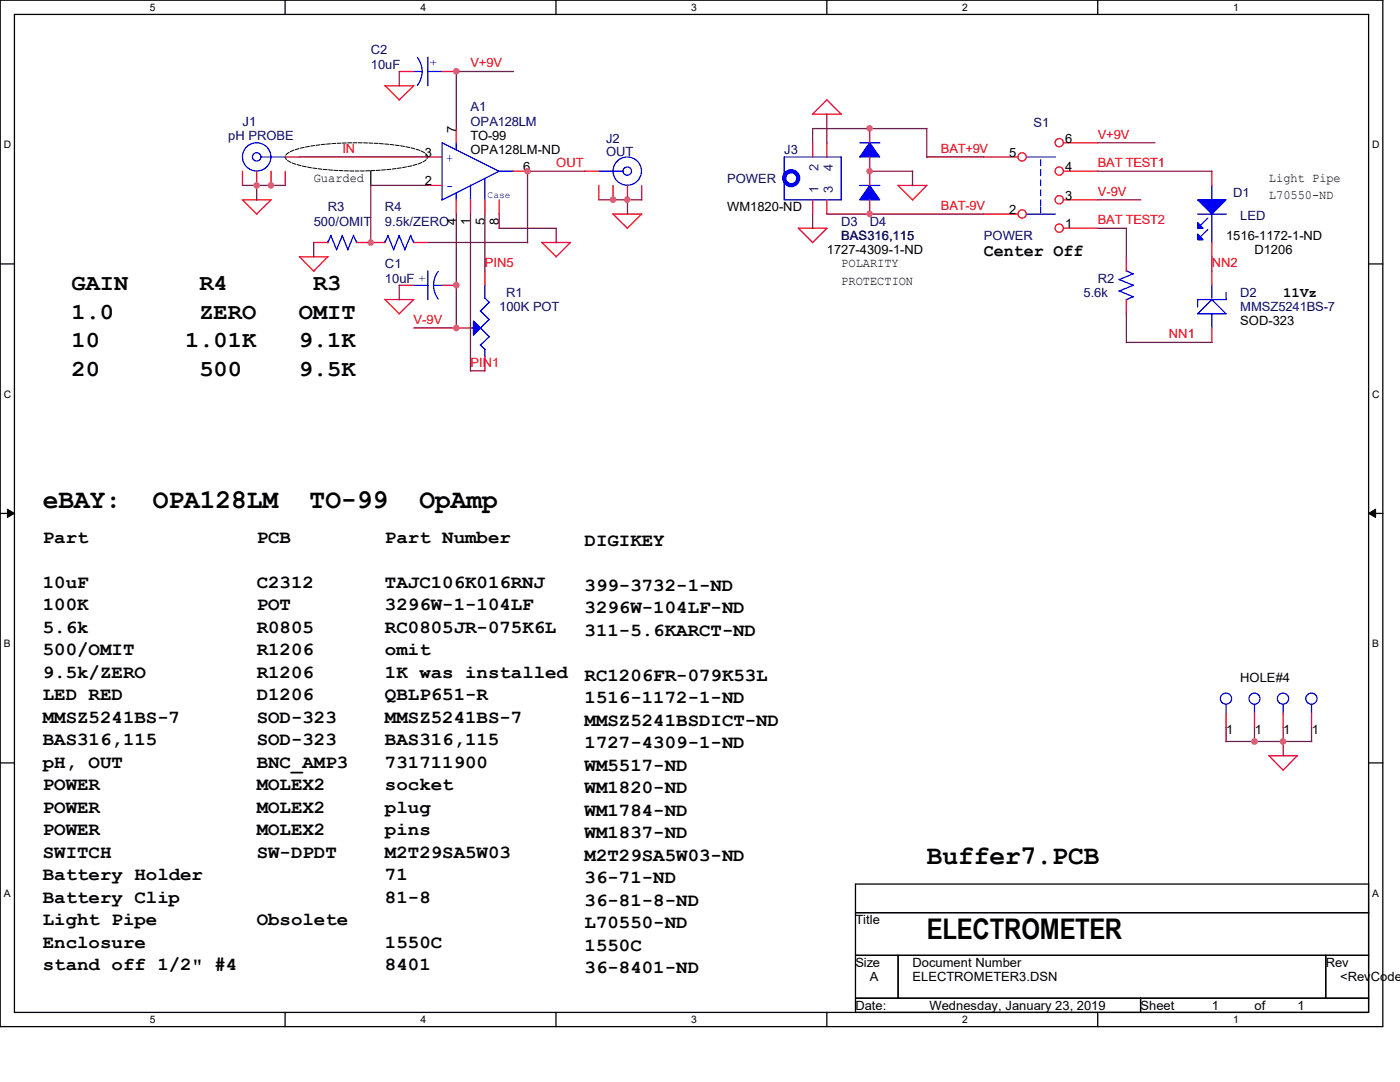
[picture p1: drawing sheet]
<svg xmlns="http://www.w3.org/2000/svg" width="279mm" height="216mm" viewBox="0 0 279 216" stroke-linecap="round" stroke-linejoin="round" font-family="sans-serif">
<path d="M0 0h276v204.9h-276zM2.9 2.9h270.2v199.1h-270.2z" fill="none" stroke="#000" stroke-width=".25"/>
<g fill="#fff">
<path d="M29.9 .3h1.1v2.3h-1.1z"/>
<path d="M29.9 202.3h1.1v2.3h-1.1z"/>
</g>
<path d="M56.9 0v2.9M56.9 202v2.9" fill="none" stroke="#000" stroke-width=".25"/>
<g fill="#fff">
<path d="M83.9 .3h1.1v2.3h-1.1z"/>
<path d="M83.9 202.3h1.1v2.3h-1.1z"/>
</g>
<path d="M111 0v2.9M111 202v2.9" fill="none" stroke="#000" stroke-width=".25"/>
<g fill="#fff">
<path d="M138 .3h1.1v2.3h-1.1z"/>
<path d="M138 202.3h1.1v2.3h-1.1z"/>
</g>
<path d="M165 0v2.9M165 202v2.9" fill="none" stroke="#000" stroke-width=".25"/>
<g fill="#fff">
<path d="M192 .3h1.1v2.3h-1.1z"/>
<path d="M192 202.3h1.1v2.3h-1.1z"/>
</g>
<path d="M219.1 0v2.9M219.1 202v2.9" fill="none" stroke="#000" stroke-width=".25"/>
<g fill="#fff">
<path d="M246.1 .3h1.1v2.3h-1.1z"/>
<path d="M246.1 202.3h1.1v2.3h-1.1z"/>
<path d="M.8 27.8h1.4v2.2h-1.4z"/>
<path d="M273.9 27.8h1.4v2.2h-1.4z"/>
<path d="M.8 77.6h1.4v2.2h-1.4z"/>
<path d="M273.9 77.6h1.4v2.2h-1.4z"/>
</g>
<path d="M0 52.7h2.9M273.1 52.7h2.9" fill="none" stroke="#000" stroke-width=".25"/>
<g fill="#fff">
<path d="M.8 127.3h1.3v2.3h-1.3z"/>
<path d="M273.9 127.3h1.3v2.3h-1.3z"/>
</g>
<path d="M0 102.4h2.9M273.1 102.4h2.9" fill="none" stroke="#000" stroke-width=".25"/>
<path d="M1.5 101.6l1.4 .8-1.4 .9zM273.1 102.4l1.4-.8v1.7z" fill="#000" stroke="#000" stroke-width=".2"/>
<g fill="#fff">
<path d="M.8 177.1h1.3v2.3h-1.3z"/>
<path d="M273.9 177.1h1.3v2.3h-1.3z"/>
</g>
<path d="M74 34.1v2.9M0 152.2h2.9M273.1 152.2h2.9M170.7 176.4h102.4v25.6h-102.4zM170.7 182.1h102.4M170.7 190.6h102.4M170.7 199.2h102.4M179.2 190.6v8.6M227.6 199.2v2.8M264.6 190.6v8.6" fill="none" stroke="#000" stroke-width=".25"/>
<path d="M57.1 30.9a9.7 9.7 0 0 1 5.4-1.8 59.9 59.9 0 0 1 19.9 .5 5.3 5.3 0 0 1 2.8 1.3l.1 .4a2.35 2.35 0 0 1-1.9 1.4 55.4 55.4 0 0 1-20.9 .8l-1.4-.2a8.1 8.1 0 0 1-4-1.6l-.2-.4z" fill="none" stroke="#000" stroke-width=".2" stroke-dasharray=".8 .3"/>
<g fill="none" stroke="#f00" stroke-width=".25">
<path d="M76.8 17.1l2.9 2.8M76.8 17.1h5.8l-3 2.9M79.7 14.3h2.8M88.2 14.3h2.9M165 19.9l2.9 2.9M165 19.9l-2.9 2.9M48.3 39.9h5.8M48.4 39.9l2.9 2.9M48.4 34.2v2.8M51.2 34.2v2.8M54.1 34.2v2.8M54.1 39.8l-2.9 2.9"/>
<path d="M56.9 31.3h2.9M56.9 34.2v2.8M85.4 37h2.8M85.4 31.3h2.8M91.1 25.7v2.8M91.1 39.9v2.8M93.9 39.9v2.8M96.8 39.9v2.8M99.6 39.9v2.8M102.4 34.2h2.9M116.7 34.2h2.8M119.5 37v2.9"/>
<path d="M122.3 37v2.9M125.2 37v2.9M128.1 37v2.9M162.2 22.8h5.7M162.2 28.5v2.8M162.2 39.9v2.8M165 28.5v2.8M165 39.9v2.8M173.6 25.7v2.8M173.6 31.3v5.7M173.6 39.9v2.8M185 37h-5.8l3 2.9"/>
<path d="M185 37l-2.9 2.9M196.3 31.3h6.9M212.3 39.9h6.8M212.3 28.5h6.8M212.3 34.2h6.8M241.9 34.2v2.8M59.7 51.2h5.7M59.8 51.2l2.9 2.9M62.6 48.4h2.8M65.5 51.2l-2.9 2.9M71.2 48.4h5.6M76.8 59.7l2.9 2.9"/>
<path d="M76.8 59.8h5.8l-3 2.9M79.7 56.9h2.8M82.5 48.4h2.9M88.2 56.9h2.9M96.8 54.1v2.8M108.1 48.3l2.9 2.9M108.1 48.4h5.8l-2.9 2.9M122.3 42.7l2.9 2.9M122.3 42.7h5.8M128.1 42.7l-2.9 2.9M159.3 45.5l2.9 2.9M159.3 45.6h5.8"/>
<path d="M165 45.6l-2.9 2.8M196.3 42.7h6.9M212.3 45.6h6.8M224.8 51.2v2.9M224.8 59.8v2.8M241.9 48.4v2.8M241.9 54.1v2.8M91.1 65.4h2.8M96.8 71.2v2.8M241.9 65.4v2.9M244.7 142.3v2.8M250.4 142.3v2.8"/>
<path d="M253.2 150.8h5.7M253.2 150.8l2.9 2.9M256.1 142.3v2.8M259 150.7l-2.9 3M261.7 142.3v2.8"/>
<circle cx="204" cy="31.3" r=".83"/>
<circle cx="211.4" cy="34.1" r=".83"/>
<circle cx="211.4" cy="28.5" r=".83"/>
<circle cx="211.4" cy="39.9" r=".83"/>
<circle cx="204" cy="42.7" r=".83"/>
<circle cx="211.4" cy="45.5" r=".83"/>
</g>
<g fill="none" stroke="#00f" stroke-width=".25">
<path d="M82.5 14.3h1.7M83.3 11.5l.7 1.3 .2 1.5M84.2 14.3l-.2 1.4-.7 1.3M85.3 14.3h2.9M85.4 11.4v5.7M52.1 31.3h4.8M88.2 28.5l11.5 5.7M88.2 28.4v11.5M91.1 28.5v1.4M91.1 38.4v1.5M93.9 37v2.9M96.8 35.6v4.3"/>
<path d="M102.4 34.2h-2.8l-11.4 5.7M119.5 34.2h4.9M156.5 31.3h11.4v8.6h-11.4zM171.6 28.5h4M171.6 37h4M204.9 31.3h5.7M207.7 31.9v1.2M207.7 33.9v1.2M207.7 35.9v1.1M207.7 37.9v1.1M207.7 39.9v1.1M241.9 37v2.9"/>
<path d="M65.4 48.1v.3M66 46.9l1.2 2.9M66 47l-.6 1.4M68.3 46.9l1.1 2.9M68.3 47l-1.2 2.9M70.5 46.9l.7 1.5M70.6 47l-1.2 2.9M71.2 48.1v.3M76.8 48.1v.3M77.4 46.9l1.2 2.9M77.4 47l-.6 1.4M79.6 46.9l1.2 2.9"/>
<path d="M79.7 47l-1.2 2.9M81.9 46.9l.6 1.5M82 47l-1.2 2.9M82.5 48.1v.3M82.5 56.9h2.9M85.4 54.1v5.7M86.5 56.9l.3 1.5 .7 1.3M86.5 56.9h1.8M87.5 54.2l-.7 1.3-.3 1.4M96.7 59.4l.9 .9M96.8 56.9v2.6M204.9 42.7h5.7"/>
<path d="M207.7 41.3v1.2M223.3 58l2.9 1.2M223.3 55.8l2.9 1.1M225 54.1h-.3l1.5 .6M226.2 59.2l-1.5 .6h.3M226.2 56.9l-2.8 1.2M226.2 54.6l-2.8 1.2M239 59.8h5.7M239 42.7h5.7M239 59.8v1.5M241 43.5l-1.4 1.5M241 45.8l-1.4 1.4"/>
<path d="M241.8 59.7l2.9 2.9h-5.7M241.9 42.7v5.7M241.9 56.9v2.6M241.9 59.8l-2.9 2.9M244.7 58.3v1.5M93.9 65.4h.6M95.8 68.8l1 .9v1.5M95.8 65.4l1.8 1.8M95.8 62l1.8 1.8M97.7 67.1l-1.8 1.8M97.7 63.7l-1.8 1.7M97.7 60.3l-1.8 1.8"/>
<path d="M241.9 62.6v2.8M244.7 140.5v1.8M250.4 140.5v1.8M256.1 140.5v1.8M261.7 140.5v1.8"/>
<circle cx="51.2" cy="31.3" r=".84"/>
<circle cx="51.2" cy="31.3" r="2.83"/>
<circle cx="125.2" cy="34.1" r=".84"/>
<circle cx="125.2" cy="34.1" r="2.83"/>
<circle cx="244.7" cy="139.4" r="1.11"/>
<circle cx="250.4" cy="139.4" r="1.1"/>
<circle cx="256.1" cy="139.4" r="1.11"/>
<circle cx="261.7" cy="139.4" r="1.11"/>
</g>
<g fill="#00f" stroke="#00f" stroke-width=".25">
<path d="M94.5 64.1l1.4 1.3-1.4 1.5z"/>
<path d="M239 39.9h5.7l-2.8 2.8z"/>
<path d="M239 44.4l1.1 1.2h-1.1z"/>
<path d="M239 46.7l1.1 1.1h-1.1z"/>
<path d="M173.6 28.5l2 2.8h-4z"/>
<path d="M173.6 37l2 2.9h-4z"/>
</g>
<circle cx="157.9" cy="35.6" r="1.4" fill="none" stroke="#00f" stroke-width=".85"/>
<g fill="none" stroke="#800040" stroke-width=".25">
<path d="M79.7 14.3v2.8M102.5 14.3h-11.4v11.4M48.4 37h8.6M51.2 37v2.9M59.8 31.3h25.6M85.4 37h-11.4v11.4M116.7 34.2h-11.4v14.2M119.5 39.9h8.6M125.2 39.9v2.9M165 22.8v5.7M173.6 34.2h8.6M182.1 34.2v2.8"/>
<path d="M185 31.3h11.4M185 25.7v5.7M185 25.7h-22.8v2.8M219.1 34.2h22.8M219.1 39.9h8.6M219.1 28.5h11.4M62.6 48.4v2.9M79.7 56.9v2.9M85.4 48.4h19.9M91.1 42.7v22.8M93.9 42.7v31.3M96.8 42.7v11.4"/>
<path d="M99.6 45.6h11.4M99.6 42.7v2.9M111 45.6v2.8M162.2 42.7v2.9M165 42.7h31.4M219.1 45.6h5.7M224.8 45.6v5.7M241.9 51.2v2.9M82.5 65.4h8.6M93.9 74h2.9M224.8 62.6v5.8M224.8 68.3h17.1"/>
<path d="M244.7 145.1v2.9M244.7 148h17.1M250.4 145.1v2.9M256.1 145.1v5.7M261.7 145.1v2.9"/>
</g>
<g fill="#f0f" stroke="#f0f" stroke-width=".25">
<circle cx="74" cy="48.4" r=".54"/>
<circle cx="91.1" cy="14.2" r=".55"/>
<circle cx="105.3" cy="34.2" r=".55"/>
<circle cx="91.1" cy="56.9" r=".55"/>
<circle cx="91.1" cy="65.4" r=".55"/>
<circle cx="122.3" cy="39.8" r=".55"/>
<circle cx="51.2" cy="37" r=".55"/>
<circle cx="54.1" cy="37" r=".55"/>
<circle cx="125.2" cy="39.8" r=".55"/>
<circle cx="173.5" cy="25.6" r=".54"/>
<circle cx="173.5" cy="42.7" r=".54"/>
<circle cx="173.5" cy="34.2" r=".54"/>
<circle cx="250.4" cy="148" r=".55"/>
<circle cx="256" cy="148" r=".55"/>
</g>
<text font-size="5.7" x="185" y="187.3">ELECTROMETER</text>
<g font-size="5.4">
<text x="8.6" y="101.3">eBAY:</text>
<text x="30.5" y="101.3">OPA128LM</text>
<text x="61.8" y="101.3">TO-99</text>
<text x="83.7" y="101.3">OpAmp</text>
<text x="185" y="172.4">Buffer7.PCB</text>
</g>
<g font-size="4.6">
<text x="14.3" y="57.9">GAIN</text>
<text x="39.8" y="57.9">R4</text>
<text x="62.5" y="57.9">R3</text>
<text x="14.3" y="63.6">1.0</text>
<text x="39.8" y="63.6">ZERO</text>
<text x="59.6" y="63.6">OMIT</text>
<text x="14.3" y="69.3">10</text>
<text x="37" y="69.3">1.01K</text>
<text x="59.6" y="69.3">9.1K</text>
<text x="14.3" y="75">20</text>
<text x="39.8" y="75">500</text>
<text x="59.6" y="75">9.5K</text>
</g>
<g font-size="3.7">
<text x="8.6" y="108.3">Part</text>
<text x="51.2" y="108.3">PCB</text>
<text x="76.8" y="108.3">Part Number</text>
<text x="116.7" y="108.9">DIGIKEY</text>
<text x="8.6" y="117.3">10uF</text>
<text x="51.2" y="117.3">C2312</text>
<text x="76.8" y="117.3">TAJC106K016RNJ</text>
<text x="116.7" y="117.9">399-3732-1-ND</text>
<text x="8.6" y="121.8">100K</text>
<text x="51.2" y="121.8">POT</text>
<text x="76.8" y="121.8">3296W-1-104LF</text>
<text x="116.7" y="122.4">3296W-104LF-ND</text>
<text x="8.6" y="126.3">5.6k</text>
<text x="8.6" y="130.8">500/OMIT</text>
<text x="51.2" y="126.3">R0805</text>
<text x="51.2" y="130.8">R1206</text>
<text x="76.8" y="126.3">RC0805JR-075K6L</text>
<text x="76.8" y="130.8">omit</text>
<text x="116.7" y="126.9">311-5.6KARCT-ND</text>
<text x="8.6" y="135.3">9.5k/ZERO</text>
<text x="51.2" y="135.3">R1206</text>
<text x="76.8" y="135.3">1K was installed</text>
<text x="116.7" y="135.8">RC1206FR-079K53L</text>
<text x="8.6" y="139.7">LED RED</text>
<text x="51.2" y="139.7">D1206</text>
<text x="76.8" y="139.7">QBLP651-R</text>
<text x="116.7" y="140.3">1516-1172-1-ND</text>
<text x="8.6" y="144.2">MMSZ5241BS-7</text>
<text x="8.6" y="148.7">BAS316,115</text>
<text x="51.2" y="144.2">SOD-323</text>
<text x="51.2" y="148.7">SOD-323</text>
<text x="76.8" y="144.2">MMSZ5241BS-7</text>
<text x="76.8" y="148.7">BAS316,115</text>
<text x="116.7" y="144.8">MMSZ5241BSDICT-ND</text>
<text x="116.7" y="149.3">1727-4309-1-ND</text>
<text x="8.6" y="153.2">pH, OUT</text>
<text x="51.2" y="153.2">BNC_AMP3</text>
<text x="76.8" y="153.2">731711900</text>
<text x="116.7" y="153.8">WM5517-ND</text>
<text x="8.6" y="157.7">POWER</text>
<text x="51.2" y="157.7">MOLEX2</text>
<text x="76.8" y="157.7">socket</text>
<text x="116.7" y="158.3">WM1820-ND</text>
<text x="8.6" y="162.2">POWER</text>
<text x="8.6" y="166.7">POWER</text>
<text x="51.2" y="162.2">MOLEX2</text>
<text x="51.2" y="166.7">MOLEX2</text>
<text x="76.8" y="162.2">plug</text>
<text x="76.8" y="166.7">pins</text>
<text x="116.7" y="162.8">WM1784-ND</text>
<text x="116.7" y="167.3">WM1837-ND</text>
<text x="8.6" y="171.2">SWITCH</text>
<text x="51.2" y="171.2">SW-DPDT</text>
<text x="76.8" y="171.2">M2T29SA5W03</text>
<text x="116.7" y="171.7">M2T29SA5W03-ND</text>
<text x="8.6" y="175.6">Battery Holder</text>
<text x="76.8" y="175.6">71</text>
<text x="116.7" y="176.2">36-71-ND</text>
<text x="8.6" y="180.1">Battery Clip</text>
<text x="8.6" y="184.6">Light Pipe</text>
<text x="51.2" y="184.6">Obsolete</text>
<text x="76.8" y="180.1">81-8</text>
<text x="116.7" y="180.7">36-81-8-ND</text>
<text x="116.7" y="185.2">L70550-ND</text>
<text x="8.6" y="189.1">Enclosure</text>
<text x="76.8" y="189.1">1550C</text>
<text x="116.7" y="189.7">1550C</text>
<text x="8.6" y="193.6">stand off 1/2&quot; #4</text>
<text x="76.8" y="193.6">8401</text>
<text x="116.7" y="194.2">36-8401-ND</text>
</g>
<text font-size="3.4" x="196.3" y="51.2">Center Off</text>
<text font-size="2.8" x="256.1" y="59.3">11Vz</text>
<g font-size="2.5" fill="#000080">
<text x="74" y="10.8">C2</text>
<text x="74" y="13.7">10uF</text>
<text x="93.9" y="22.2">A1</text>
<text x="45.6" y="27.9">pH PROBE</text>
<text x="48.4" y="25.1">J1</text>
<text x="93.9" y="25.1">OPA128LM</text>
<text x="120.9" y="28.5">J2</text>
<text x="206.3" y="25.4">S1</text>
<text x="120.9" y="31.1">OUT</text>
<text x="156.5" y="30.8">J3</text>
<text x="145.1" y="36.4">POWER</text>
<text x="246.1" y="39.3">D1</text>
<text x="62.6" y="45">500/OMIT</text>
<text x="65.4" y="42.2">R3</text>
<text x="76.8" y="42.2">R4</text>
<text x="76.8" y="45">9.5k/ZERO</text>
<text x="167.9" y="45">D3</text>
<text x="167.9" y="47.8">BAS316,115</text>
<text x="173.6" y="45">D4</text>
<text x="196.3" y="47.8">POWER</text>
<text x="247.5" y="43.9">LED</text>
<text x="76.8" y="53.5">C1</text>
<text x="76.8" y="56.4">10uF</text>
<text x="101" y="59.2">R1</text>
<text x="216.2" y="59.2">5.6k</text>
<text x="219.1" y="56.4">R2</text>
<text x="247.5" y="59.2">D2</text>
<text x="99.6" y="62.1">100K POT</text>
<text x="247.5" y="62.1">MMSZ5241BS-7</text>
</g>
<g font-size="2.5" fill="#00f">
<text x="85.8" y="11.7" transform="rotate(90 85.8 11.7)">+</text>
<text x="89.1" y="32.3">+</text>
<text x="89.1" y="38">-</text>
<text x="85" y="56.3" transform="rotate(-90 85 56.3)">+</text>
</g>
<g font-size="2.5" fill="#f00">
<text x="93.9" y="13.4">V+9V</text>
<text x="219.1" y="27.6">V+9V</text>
<text x="68.3" y="30.5">IN</text>
<text x="111" y="33.3">OUT</text>
<text x="187.8" y="30.5">BAT+9V</text>
<text x="219.1" y="33.3">BAT TEST1</text>
<text x="187.8" y="41.9">BAT-9V</text>
<text x="219.1" y="39">V-9V</text>
<text x="219.1" y="44.7">BAT TEST2</text>
<text x="96.8" y="53.3">PIN5</text>
<text x="241.8" y="53.3">NN2</text>
<text x="82.5" y="64.6">V-9V</text>
<text x="233.3" y="67.5">NN1</text>
<text x="93.9" y="73.2">PIN1</text>
</g>
<g font-size="2.5">
<text x="91" y="26.5" transform="rotate(-90 91 26.5)">7</text>
<text x="93.9" y="27.9">TO-99</text>
<text x="212.6" y="28.4">6</text>
<text x="84.8" y="31.3">3</text>
<text x="93.9" y="30.8">OPA128LM-ND</text>
<text x="104.4" y="34.1">6</text>
<text x="201.4" y="31.3">5</text>
<text x="212.6" y="34.1">4</text>
<text x="62.6" y="36.2">Guarded</text>
<text x="84.8" y="37">2</text>
<text x="212.6" y="39.8">3</text>
<text x="253.2" y="36.2">Light Pipe</text>
<text x="253.2" y="39.8">L70550-ND</text>
<text x="91" y="44.8" transform="rotate(-90 91 44.8)">4</text>
<text x="93.9" y="44.8" transform="rotate(-90 93.9 44.8)">1</text>
<text x="96.7" y="44.8" transform="rotate(-90 96.7 44.8)">5</text>
<text x="99.6" y="44.8" transform="rotate(-90 99.6 44.8)">8</text>
<text x="145.1" y="42.2">WM1820-ND</text>
<text x="201.4" y="42.7">2</text>
<text x="212.6" y="45.5">1</text>
<text x="244.7" y="47.8">1516-1172-1-ND</text>
<text x="165" y="50.7">1727-4309-1-ND</text>
<text x="167.9" y="53.3">POLARITY</text>
<text x="250.4" y="50.7">D1206</text>
<text x="167.9" y="56.8">PROTECTION</text>
<text x="247.5" y="64.9">SOD-323</text>
<text x="247.5" y="136">HOLE#4</text>
<text x="244.7" y="146.6">1</text>
<text x="250.4" y="146.6">1</text>
<text x="256.1" y="146.6">1</text>
<text x="261.8" y="146.6">1</text>
<text x="170.7" y="184.4">Title</text>
<text x="170.7" y="192.9">Size</text>
<text x="173.6" y="195.8">A</text>
<text x="182.1" y="195.8">ELECTROMETER3.DSN</text>
<text x="182.1" y="192.9">Document Number</text>
<text x="264.6" y="192.9">Rev</text>
<text x="267.5" y="195.8">&lt;RevCode&gt;</text>
<text x="170.7" y="201.5">Date:</text>
<text x="185.5" y="201.5">Wednesday, January 23, 2019</text>
<text x="227.6" y="201.5">Sheet</text>
<text x="241.8" y="201.5">1</text>
<text x="250.4" y="201.5">of</text>
<text x="258.9" y="201.5">1</text>
</g>
<g font-size="2.5" fill="#004080">
<text x="163.4" y="34.2" transform="rotate(-90 163.4 34.2)">2</text>
<text x="166.2" y="34.2" transform="rotate(-90 166.2 34.2)">4</text>
<text x="163.4" y="38.4" transform="rotate(-90 163.4 38.4)">1</text>
<text x="166.2" y="38.4" transform="rotate(-90 166.2 38.4)">3</text>
</g>
<g font-size="2.1">
<text x="29.9" y="2.2">5</text>
<text x="83.9" y="2.2">4</text>
<text x="138" y="2.2">3</text>
<text x="192" y="2.2">2</text>
<text x="246.1" y="2.2">1</text>
<text x=".8" y="29.6">D</text>
<text x="273.9" y="29.6">D</text>
<text x=".8" y="79.4">C</text>
<text x="273.9" y="79.4">C</text>
<text x=".8" y="129.2">B</text>
<text x="273.9" y="129.2">B</text>
<text x=".8" y="178.9">A</text>
<text x="273.9" y="178.9">A</text>
<text x="29.9" y="204.1">5</text>
<text x="83.9" y="204.1">4</text>
<text x="138" y="204.1">3</text>
<text x="192" y="204.1">2</text>
<text x="246.1" y="204.1">1</text>
</g>
<text font-size="2" fill="#00f" x="97.3" y="39.5">Case</text>
</svg>
